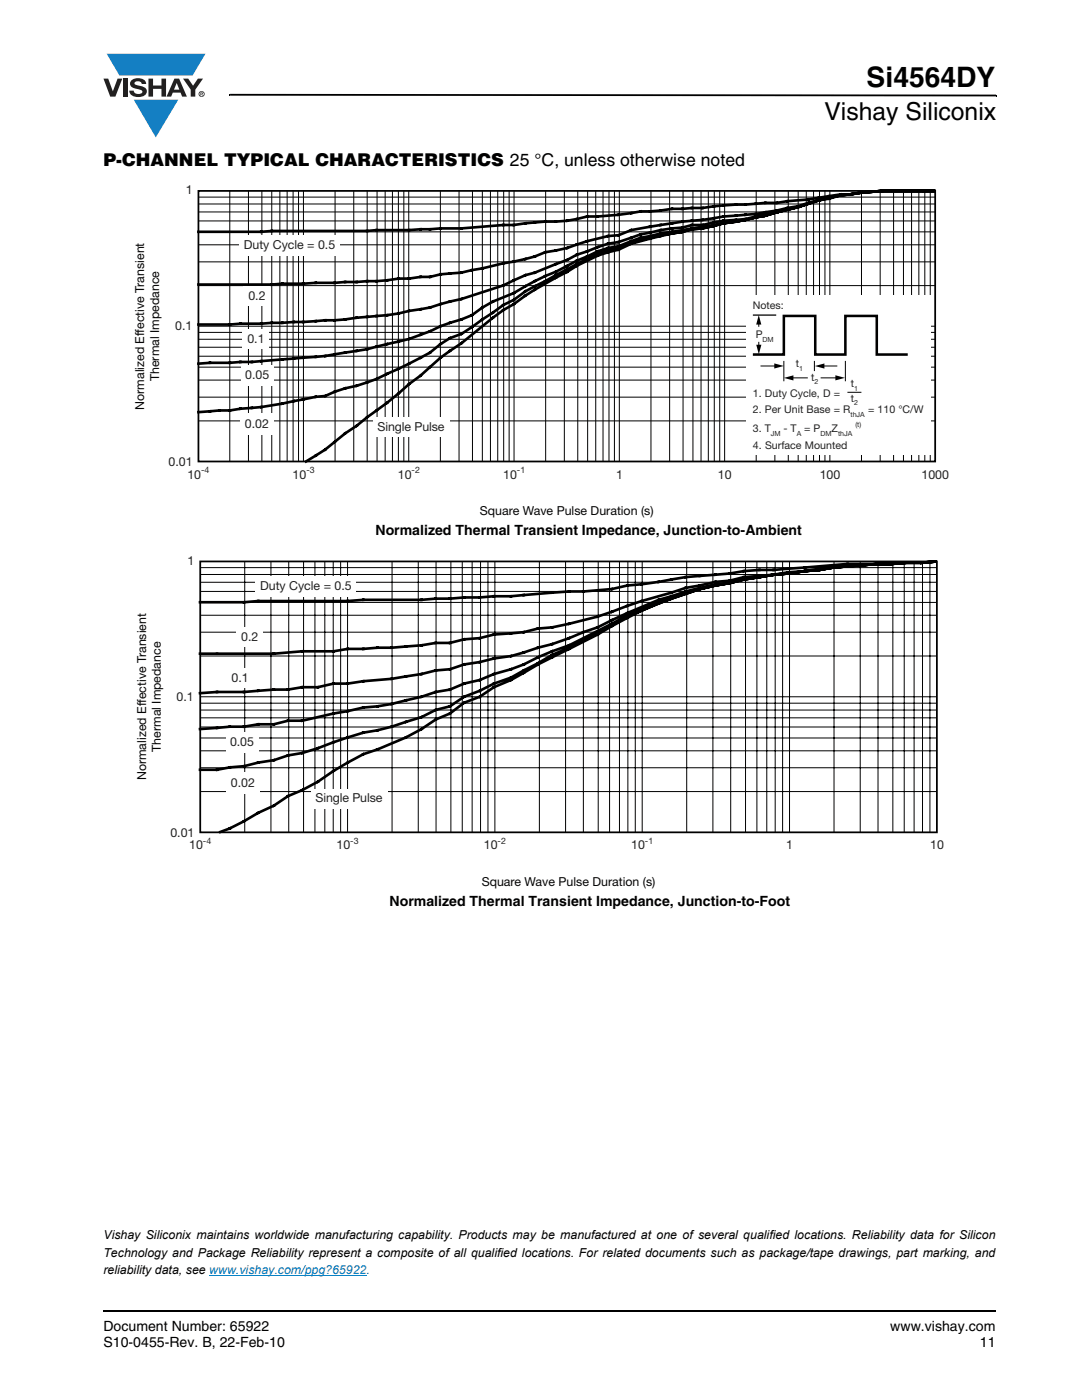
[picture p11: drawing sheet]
<svg xmlns="http://www.w3.org/2000/svg" width="216mm" height="279mm" viewBox="0 0 216 279" stroke-linecap="round" stroke-linejoin="round" font-family="sans-serif">
<path d="M20.5 261.5h.1v.4h-.1z" fill="#000"/>
<path d="M20.6 261.7h178.2" fill="none" stroke="#000" stroke-width=".36"/>
<path d="M20.6 10.7h20.4v16.7h-20.4z" fill="#fff"/>
<g fill="#147fc3">
<path d="M21.3 10.7h19.7l-2.6 4.4h-1.1h-13.5z"/>
<path d="M26.7 19.9h8.9l-4.5 7.5z"/>
</g>
<g fill="#231f20">
<path d="M20.6 15.7h1l.9 2.5 1-2.5h.9l-1.4 3.6h-1z"/>
<path d="M24.6 15.7h.9v3.6h-.9z"/>
<path d="M26.3 16a2.1 2.1 0 0 1 2.8 .3l.1 .5h-.9a.79 .79 0 0 0-.7-.6 .79 .79 0 0 0-.8 .4l.3 .3 1 .3a1.08 1.08 0 0 1 1.2 1 1.08 1.08 0 0 1-1.1 1.1 1.73 1.73 0 0 1-2.4-1.2h.9a.96 .96 0 0 0 .8 .6 .96 .96 0 0 0 .9-.4 1.31 1.31 0 0 0-1.2-.6 1.03 1.03 0 0 1-1.1-.5 1.03 1.03 0 0 1 .2-1.2z"/>
<path d="M29.6 15.7h.9v1.4h1.7v-1.4h.9v3.6h-.9v-1.6h-1.7v1.6h-.9z"/>
<path d="M36.5 15.7h1.1l.9 1.4 1-1.4h1l-1.5 2.2v1.4h-.9v-1.4z"/>
<path d="M35.3 16.6l.5 1.3h-1.1zM34.8 15.7l-1.6 3.6h1l.3-.8h1.5l.3 .8h1l-1.6-3.6z"/>
<path d="M39.8 18.8a.46 .46 0 0 1 .9 0 .46 .46 0 0 1-.9 0zM39.6 18.8a.6 .6 0 0 0 1.2 0 .6 .6 0 0 0-1.2 0z"/>
<path d="M40.1 18.5h.2v.2h-.2zM40 18.4v.7h.1v-.3l.4 .3-.2-.3 .2-.2-.1-.1z"/>
</g>
<path d="M45.7 18.7h.2v.4h-.2zM45.9 18.7l152.9 .2v.3l-152.9-.1zM198.8 18.9h.1v.3h-.1z" fill="#000"/>
<path d="M41.7 254.6h31.4" fill="none" stroke="#007ec4" stroke-width=".2"/>
<path d="M26.7 36.7h162.7v66.6h-162.7z" fill="#fff"/>
<path d="M167.8 39l-2.3 .6-2.1 .4a58 58 0 0 1-8.4 2.4M167.8 39l-6.5 1.5-2.1 .7-4.2 .8a65.2 65.2 0 0 1-10.7 1.2 54.3 54.3 0 0 1-8.1 1l-10.3 1.7-2.5 1-2.1 .2a47.1 47.1 0 0 0-8.1 2.4l-4.4 .8a31.3 31.3 0 0 1-8.4 2.2l-8.3 1.9-4.2 .4-2.1 .5h-1.9l-2.3 .3h-2.1l-4.4 .5a812.9 812.9 0 0 1-35.5 .7M169.6 38.8h-1.8a71.9 71.9 0 0 1-10.7 1.4l-2.1 .3h-2.3l-4 .3a52.1 52.1 0 0 0-8.5 .7l-6.1 .2-4.4 .5h-1.9a54 54 0 0 1-10.6 1 24.6 24.6 0 0 1-8.4 1l-6.3 .7h-2.1l-4.1 .3a51.7 51.7 0 0 1-8.4 .4 553 553 0 0 1-33.7 .5l-2.1 .2h-12.5M169.6 38.8l-1.8 .2M175.9 38.1l-4.2 .4-2.1 .3M175.9 38.1h10.5zM134.1 46.6l-8.2 2-2.5 1.2-2.1 .5a37.3 37.3 0 0 0-8.1 3.9l-2.3 1.2a56.6 56.6 0 0 0-8.4 5.3 49 49 0 0 0-8.3 6.1l-2.1 1.7a40.9 40.9 0 0 0-8.2 6.5l-2.3 1.7a158 158 0 0 1-12.7 9.8l-4 3.2-3.8 2.4M134.1 46.6a44.9 44.9 0 0 0-10.7 2.9l-4.1 1.2-4.2 2-10.3 5.4-2.3 1.7-2.1 1.1-8.3 5.7-2.3 .9-1.9 1.2-2.1 1.7-4.2 2.2-4.4 2a31.9 31.9 0 0 1-8.3 2.9l-2.1 .7-1.9 .8-1.9 .2-4.4 .8a105.5 105.5 0 0 1-16.7 2.1l-2.3 .2M144.3 44.6l-12.5 2-4 .9-4.4 1.6-2.1 .4-2 .7-4.2 1.8-4.2 2.2a48.6 48.6 0 0 0-8.4 4.3l-4.2 1.7-2 1.2-2.1 1.5-2.1 .8-4.2 1.4a42.9 42.9 0 0 1-10.7 3.6 95.6 95.6 0 0 1-14.2 2.5l-2.5 .2a194.4 194.4 0 0 1-18.6 1l-2.3 .2M144.3 44.6l-4.1 1-2.1 .2-1.9 .5-2.1 .3M155 42.4l-6.3 1.3a35.2 35.2 0 0 0-8.5 1.2h-2.1l-1.9 .5-4.4 .5-4 .9-4.4 1.5-2.1 .3-6.2 2.2-1.9 1.1-6.5 2.5-1.9 .5-4.4 2.1-4.1 1.3a58 58 0 0 1-8.4 2.4l-2.1 .7-4.2 .7a49.3 49.3 0 0 1-10.4 1.3l-2.3 .3-4 .2a217 217 0 0 1-16.9 .7l-2.1 .2h-6.3M155 42.4l-2.3 .6-4 .9-4.4 .7" fill="none" stroke="#000" stroke-width=".53"/>
<g fill="none" stroke="#000" stroke-width=".2">
<path d="M39.6 39.3h147M45.8 38.1v53.9M49.6 38.1v53.9M52.3 38.1v53.9M54.2 38.1v53.9M55.8 38.1v53.9M57.3 38.1v53.9M58.5 38.1v53.9M59.6 38.1v53.9M60.5 38.1v53.9M66.9 38.1v53.9M70.6 38.1v53.9"/>
<path d="M73.3 38.1v53.9M75.2 38.1v53.9M76.9 38.1v53.9M78.3 38.1v53.9M79.5 38.1v53.9M80.6 38.1v53.9M81.6 38.1v53.9M87.9 38.1v53.9M91.6 38.1v53.9M94.3 38.1v53.9M96.2 38.1v53.9M97.9 38.1v53.9"/>
<path d="M99.3 38.1v53.9M100.5 38.1v53.9M101.6 38.1v53.9M102.6 38.1v53.9M108.9 38.1v53.9M112.6 38.1v53.9M115.3 38.1v53.9M117.3 38.1v53.9M118.9 38.1v53.9M120.3 38.1v53.9M121.5 38.1v53.9M122.6 38.1v53.9"/>
<path d="M123.6 38.1v53.9M129.9 38.1v53.9M133.6 38.1v53.9M136.3 38.1v53.9M138.3 38.1v53.9M139.9 38.1v53.9M141.3 38.1v53.9M142.5 38.1v53.9M143.6 38.1v53.9M144.6 38.1v53.9M150.9 38.1v53.9M154.6 38.1v53.9"/>
<path d="M157.3 38.1v53.9M159.3 38.1v53.9M160.9 38.1v53.9M162.3 38.1v53.9M163.5 38.1v53.9M164.6 38.1v53.9M165.6 38.1v53.9M171.9 38.1v53.9M175.6 38.1v53.9M178.3 38.1v53.9M180.3 38.1v53.9M181.9 38.1v53.9"/>
<path d="M183.3 38.1v53.9M184.5 38.1v53.9M185.6 38.1v53.9M39.6 57h147M39.6 52.3h147M39.6 48.9h147M39.6 46.3h147M39.6 44.1h147M39.6 42.3h147M39.6 40.7h147M39.6 65.1h147M39.6 79.3h147"/>
<path d="M39.6 75.9h147M39.6 73.3h147M39.6 71.1h147M39.6 69.3h147M39.6 67.7h147M39.6 66.3h147M39.6 84h147"/>
</g>
<path d="M39.6 38.1h147v54h-147z" fill="none" stroke="#000" stroke-width=".35"/>
<path d="M149 59h36.8v31.8h-36.8z" fill="#fff"/>
<path d="M151.4 64.4v.8M151.4 68.2v1M151.8 73h3M156.4 72v4.1M158 75.4h3.2M162.5 72v2.1M163.7 75.4h3.3M164.2 73h2.9M168.7 72v4.1M169.1 78.3h2.8" fill="none" stroke="#000" stroke-width=".2"/>
<path d="M150.2 62.9h4.7" fill="none" stroke="#000" stroke-width=".25"/>
<path d="M150.9 68.8h1l-.5 1.9zM151.4 62.9l.5 1.9h-1zM154.5 72.5l1.9 .5-1.9 .5zM156.4 75.4l1.9-.5v1zM162.6 73l1.9-.5v1.1zM166.7 74.9l1.9 .5-1.9 .5z" fill="#000"/>
<path d="M150.2 70.8h6.2v-7.7h6.3v7.7h6v-7.7h6.3v7.7h6.1" fill="none" stroke="#000" stroke-width=".51"/>
<g fill="#fff">
<path d="M47.7 47h20v4h-20z"/>
<path d="M74.4 83.4h15.4v3.8h-15.4z"/>
<path d="M48.6 57.2h5.4v3.9h-5.4z"/>
<path d="M48.1 72.9h6.5v4.1h-6.5z"/>
<path d="M48.4 65.8h5.4v3.8h-5.4z"/>
<path d="M47.9 82.4h6.8v4.3h-6.8z"/>
<path d="M27.1 110.6h161.2v66.7h-161.2z"/>
</g>
<g fill="none" stroke="#000" stroke-width=".53">
<path d="M139.6 117.6l-8.2 2.8M139.6 117.6a77.9 77.9 0 0 0-17.5 6.9l-8.5 4.3-3.4 1.2-2.9 1.2-2.8 1.4-2.5 1-3.4 .9-2.9 1.2-3.1 .7-2.8 1.2-2.9 .5a90.1 90.1 0 0 1-11.6 2.9l-2.8 .2-12.2 2.6h-2.8l-2.9 .7h-3.1l-2.8 .5h-2.8l-6 .5M145.6 116.4l-2.8 .2-3.2 .7-2.8 .7-5.4 1.7a133.7 133.7 0 0 0-12.2 5.5l-9 3.3-2.9 .8-5.3 1.6-3.4 .5-2.9 .7-3.1 .5-2.8 1-2.9 .2a84.9 84.9 0 0 1-14.4 2.2l-3.1 .4h-2.9l-3.1 .7h-3.1l-2.8 .5h-2.9a70.9 70.9 0 0 1-11.3 .5l-3.4 .2M145.6 116.4l-6 1.2M151.5 115.2l-3.1 .5-2.8 .7M151.5 115.2l-3.1 .2-2.8 1M160.6 114l-3.4 .5-8.8 .7-2.8 .7-2.8 .2-6 1.2-2.8 1a85.9 85.9 0 0 0-11.9 3.8 100.9 100.9 0 0 1-11.9 3.1l-2.9 .2-2.8 .8-5.9 .4-2.9 .8-3.1 .2-2.8 .7h-2.9a75.1 75.1 0 0 1-11.6 1l-2.8 .2h-3.1l-2.9 .5a70.9 70.9 0 0 0-11.9 .5h-14.7M160.6 114l-3.4 .2-5.7 1M169.1 113l-5.7 .5-2.8 .5M169.1 113l-8.5 1M177.9 112.5h-2.8a86.1 86.1 0 0 0-14.5 .8l-6.2 .4h-2.9l-3.1 .3-2.8 .5-2.8 .2a59.9 59.9 0 0 0-11.4 1.4l-6.2 .7-3.1 .8-5.7 .4h-2.8l-3.4 .3-8.2 .7h-3.4l-14.5 .7h-11.6l-3.1 .3h-17.9l-2.8 .2h-8.8M177.9 112.5h-2.8l-6 .5"/>
<path d="M186.7 112.1l-8.8 .4M131.4 120.4a84.5 84.5 0 0 0-12.2 6.2l-5.6 2.9a108 108 0 0 0-11.6 6.2l-3.4 1.4-2.9 2-3.1 1.1-2.8 2.2-2.9 1.2-2.8 1.9a73.3 73.3 0 0 1-11.6 5l-6 3.4-3.1 2.1-3.1 1.7-2.8 1.2-2.9 1.9-3.1 1.4-2.8 1.7-2.8 1.4-2 .7M131.4 120.4a60.1 60.1 0 0 0-12.2 6l-5.6 2.9-3.4 1.4-8.2 4.5-3.4 1.2-2.9 1.5-3.1 1.2-2.8 1.9-2.9 .7-2.8 1.4-5.9 1.9-2.9 .7-2.8 .5-6 1.9-3.1 1.2-3.1 1-2.8 .5-2.9 .9-3.1 .5-2.8 .7-2.8 .2-2.6 .5h-3.4"/>
</g>
<path d="M40 112h146.9v54.1h-146.9z" fill="none" stroke="#000" stroke-width=".35"/>
<g fill="none" stroke="#000" stroke-width=".2">
<path d="M39.9 113.3h147.1M39.9 114.7h147.1M39.9 116.2h147.1M39.9 118h147.1M48.8 112.1v53.9M54.1 112.1v53.9M57.6 112.1v53.9M60.6 112.1v53.9M62.8 112.1v53.9M64.8 112.1v53.9M66.5 112.1v53.9M68 112.1v53.9"/>
<path d="M69.4 112.1v53.9M78.2 112.1v53.9M83.5 112.1v53.9M87 112.1v53.9M90 112.1v53.9M92.2 112.1v53.9M94.2 112.1v53.9M95.9 112.1v53.9M97.4 112.1v53.9M98.7 112.1v53.9M107.6 112.1v53.9M112.9 112.1v53.9"/>
<path d="M116.4 112.1v53.9M119.4 112.1v53.9M121.6 112.1v53.9M123.6 112.1v53.9M125.3 112.1v53.9M126.8 112.1v53.9M128.1 112.1v53.9M137 112.1v53.9M142.3 112.1v53.9M145.8 112.1v53.9M148.8 112.1v53.9M151 112.1v53.9"/>
<path d="M153 112.1v53.9M154.7 112.1v53.9M156.2 112.1v53.9M157.5 112.1v53.9M166.4 112.1v53.9M171.6 112.1v53.9M175.2 112.1v53.9M178.2 112.1v53.9M180.4 112.1v53.9M182.4 112.1v53.9M184.1 112.1v53.9M185.6 112.1v53.9"/>
<path d="M39.9 139.1h147.1M39.9 120.2h147.1M39.9 122.8h147.1M39.9 126.2h147.1M39.9 130.9h147.1M39.9 140.3h147.1M39.9 141.7h147.1M39.9 143.3h147.1M39.9 145.1h147.1M39.9 147.3h147.1M39.9 149.8h147.1M39.9 153.2h147.1"/>
<path d="M39.9 158h147.1"/>
</g>
<g fill="#fff">
<path d="M62 157.5h15.4v3.8h-15.4z"/>
<path d="M45 146.1h6.6v4.1h-6.6z"/>
<path d="M45.1 154.1h6.8v4.2h-6.8z"/>
<path d="M51 115.1h20v4h-20z"/>
<path d="M47.2 125.2h5.3v3.8h-5.3z"/>
<path d="M45.2 133.4h5.4v3.8h-5.4z"/>
</g>
<text font-size="5.6" x="172.9" y="17.4">Si4564DY</text>
<text font-size="4.9" x="164.5" y="24">Vishay Siliconix</text>
<text font-size="3.5" x="20.6" y="33">P-CHANNEL TYPICAL CHARACTERISTICS 25 °C, unless otherwise noted</text>
<g font-size="2.8">
<text x="74.9" y="106.7">Normalized Thermal Transient Impedance, Junction-to-Ambient</text>
<text x="77.7" y="180.8">Normalized Thermal Transient Impedance, Junction-to-Foot</text>
<text x="20.6" y="265.6">Document Number: 65922</text>
<text x="20.6" y="268.8">S10-0455-Rev. B, 22-Feb-10</text>
<text x="177.7" y="265.6">www.vishay.com</text>
<text x="195.5" y="268.8">11</text>
</g>
<g font-size="2.5" fill="#231f20">
<text x="37.1" y="38.7">1</text>
<text x="48.7" y="49.7">Duty Cycle = 0.5</text>
<text x="49.6" y="59.9">0.2</text>
<text x="35" y="65.8">0.1</text>
<text x="49.4" y="68.4">0.1</text>
<text x="48.9" y="75.7">0.05</text>
<text x="48.9" y="85.4">0.02</text>
<text x="75.4" y="85.9">Single Pulse</text>
<text x="33.6" y="92.9">0.01</text>
<text x="37.4" y="95.5">10</text>
<text x="58.4" y="95.5">10</text>
<text x="79.4" y="95.5">10</text>
<text x="100.4" y="95.5">10</text>
<text x="122.9" y="95.5">1</text>
<text x="143.2" y="95.5">10</text>
<text x="163.6" y="95.5">100</text>
<text x="183.9" y="95.5">1000</text>
<text x="37.4" y="112.7">1</text>
<text x="51.9" y="117.8">Duty Cycle = 0.5</text>
<text x="48.1" y="127.9">0.2</text>
<text x="46.2" y="136">0.1</text>
<text x="35.2" y="139.8">0.1</text>
<text x="45.9" y="148.9">0.05</text>
<text x="46.1" y="157.1">0.02</text>
<text x="63" y="160.1">Single Pulse</text>
<text x="34" y="167">0.01</text>
<text x="37.7" y="169.5">10</text>
<text x="67.1" y="169.5">10</text>
<text x="96.6" y="169.5">10</text>
<text x="126" y="169.5">10</text>
<text x="156.9" y="169.5">1</text>
<text x="185.6" y="169.5">10</text>
</g>
<g font-size="2.5" fill="#050504">
<text x="31.8" y="76.1" transform="rotate(-90 31.8 76.1)">Thermal Impedance</text>
<text x="28.8" y="81.8" transform="rotate(-90 28.8 81.8)">Normalized Effective Transient</text>
<text x="95.8" y="102.8">Square Wave Pulse Duration (s)</text>
<text x="29.1" y="155.7" transform="rotate(-90 29.1 155.7)">Normalized Effective Transient</text>
<text x="32.1" y="150" transform="rotate(-90 32.1 150)">Thermal Impedance</text>
<text x="96.1" y="176.7">Square Wave Pulse Duration (s)</text>
</g>
<g font-size="2.5">
<text x="20.6" y="247.3">Vishay Siliconix maintains worldwide manufacturing capability. Products may be manufactured at one of several qualified locations. Reliability data for Silicon</text>
<text x="20.6" y="250.8">Technology and Package Reliability represent a composite of all qualified locations. For related documents such as package/tape drawings, part marking, and</text>
<text x="20.6" y="254.3">reliability data, see www.vishay.com/ppg?65922.</text>
</g>
<g font-size="2.1" fill="#231f20">
<text x="150.2" y="61.6">Notes:</text>
<text x="150.8" y="67.5">P</text>
<text x="158.8" y="73.3">t</text>
<text x="161.9" y="76">t</text>
<text x="169.8" y="77.2">t</text>
<text x="150.2" y="79.2">1. Duty Cycle, D =</text>
<text x="150.2" y="82.4">2. Per Unit Base = R</text>
<text x="169.8" y="80.2">t</text>
<text x="173.2" y="82.4">= 110 °C/W</text>
<text x="150.2" y="89.6">4. Surface Mounted</text>
<text x="150.2" y="86.3">3. T</text>
<text x="156.3" y="86.3">- T</text>
<text x="160.5" y="86.3">= P</text>
<text x="165.9" y="86.3">Z</text>
</g>
<g font-size="1.8" fill="#231f20">
<text x="40.1" y="94.5">-4</text>
<text x="61.1" y="94.5">-3</text>
<text x="82.1" y="94.5">-2</text>
<text x="103.1" y="94.5">-1</text>
<text x="40.5" y="168.4">-4</text>
<text x="69.9" y="168.4">-3</text>
<text x="99.3" y="168.4">-2</text>
<text x="128.7" y="168.4">-1</text>
</g>
<g font-size="1.4" fill="#231f20">
<text x="152.2" y="68.2">DM</text>
<text x="159.4" y="74">1</text>
<text x="162.5" y="76.7">2</text>
<text x="170.5" y="77.9">1</text>
<text x="169.7" y="83.1">thJA</text>
<text x="170.5" y="80.9">2</text>
<text x="153.8" y="87">JM</text>
<text x="159" y="87">A</text>
<text x="163.7" y="87">DM</text>
<text x="167.2" y="87">thJA</text>
<text x="170.7" y="85.2">(t)</text>
</g>
</svg>
